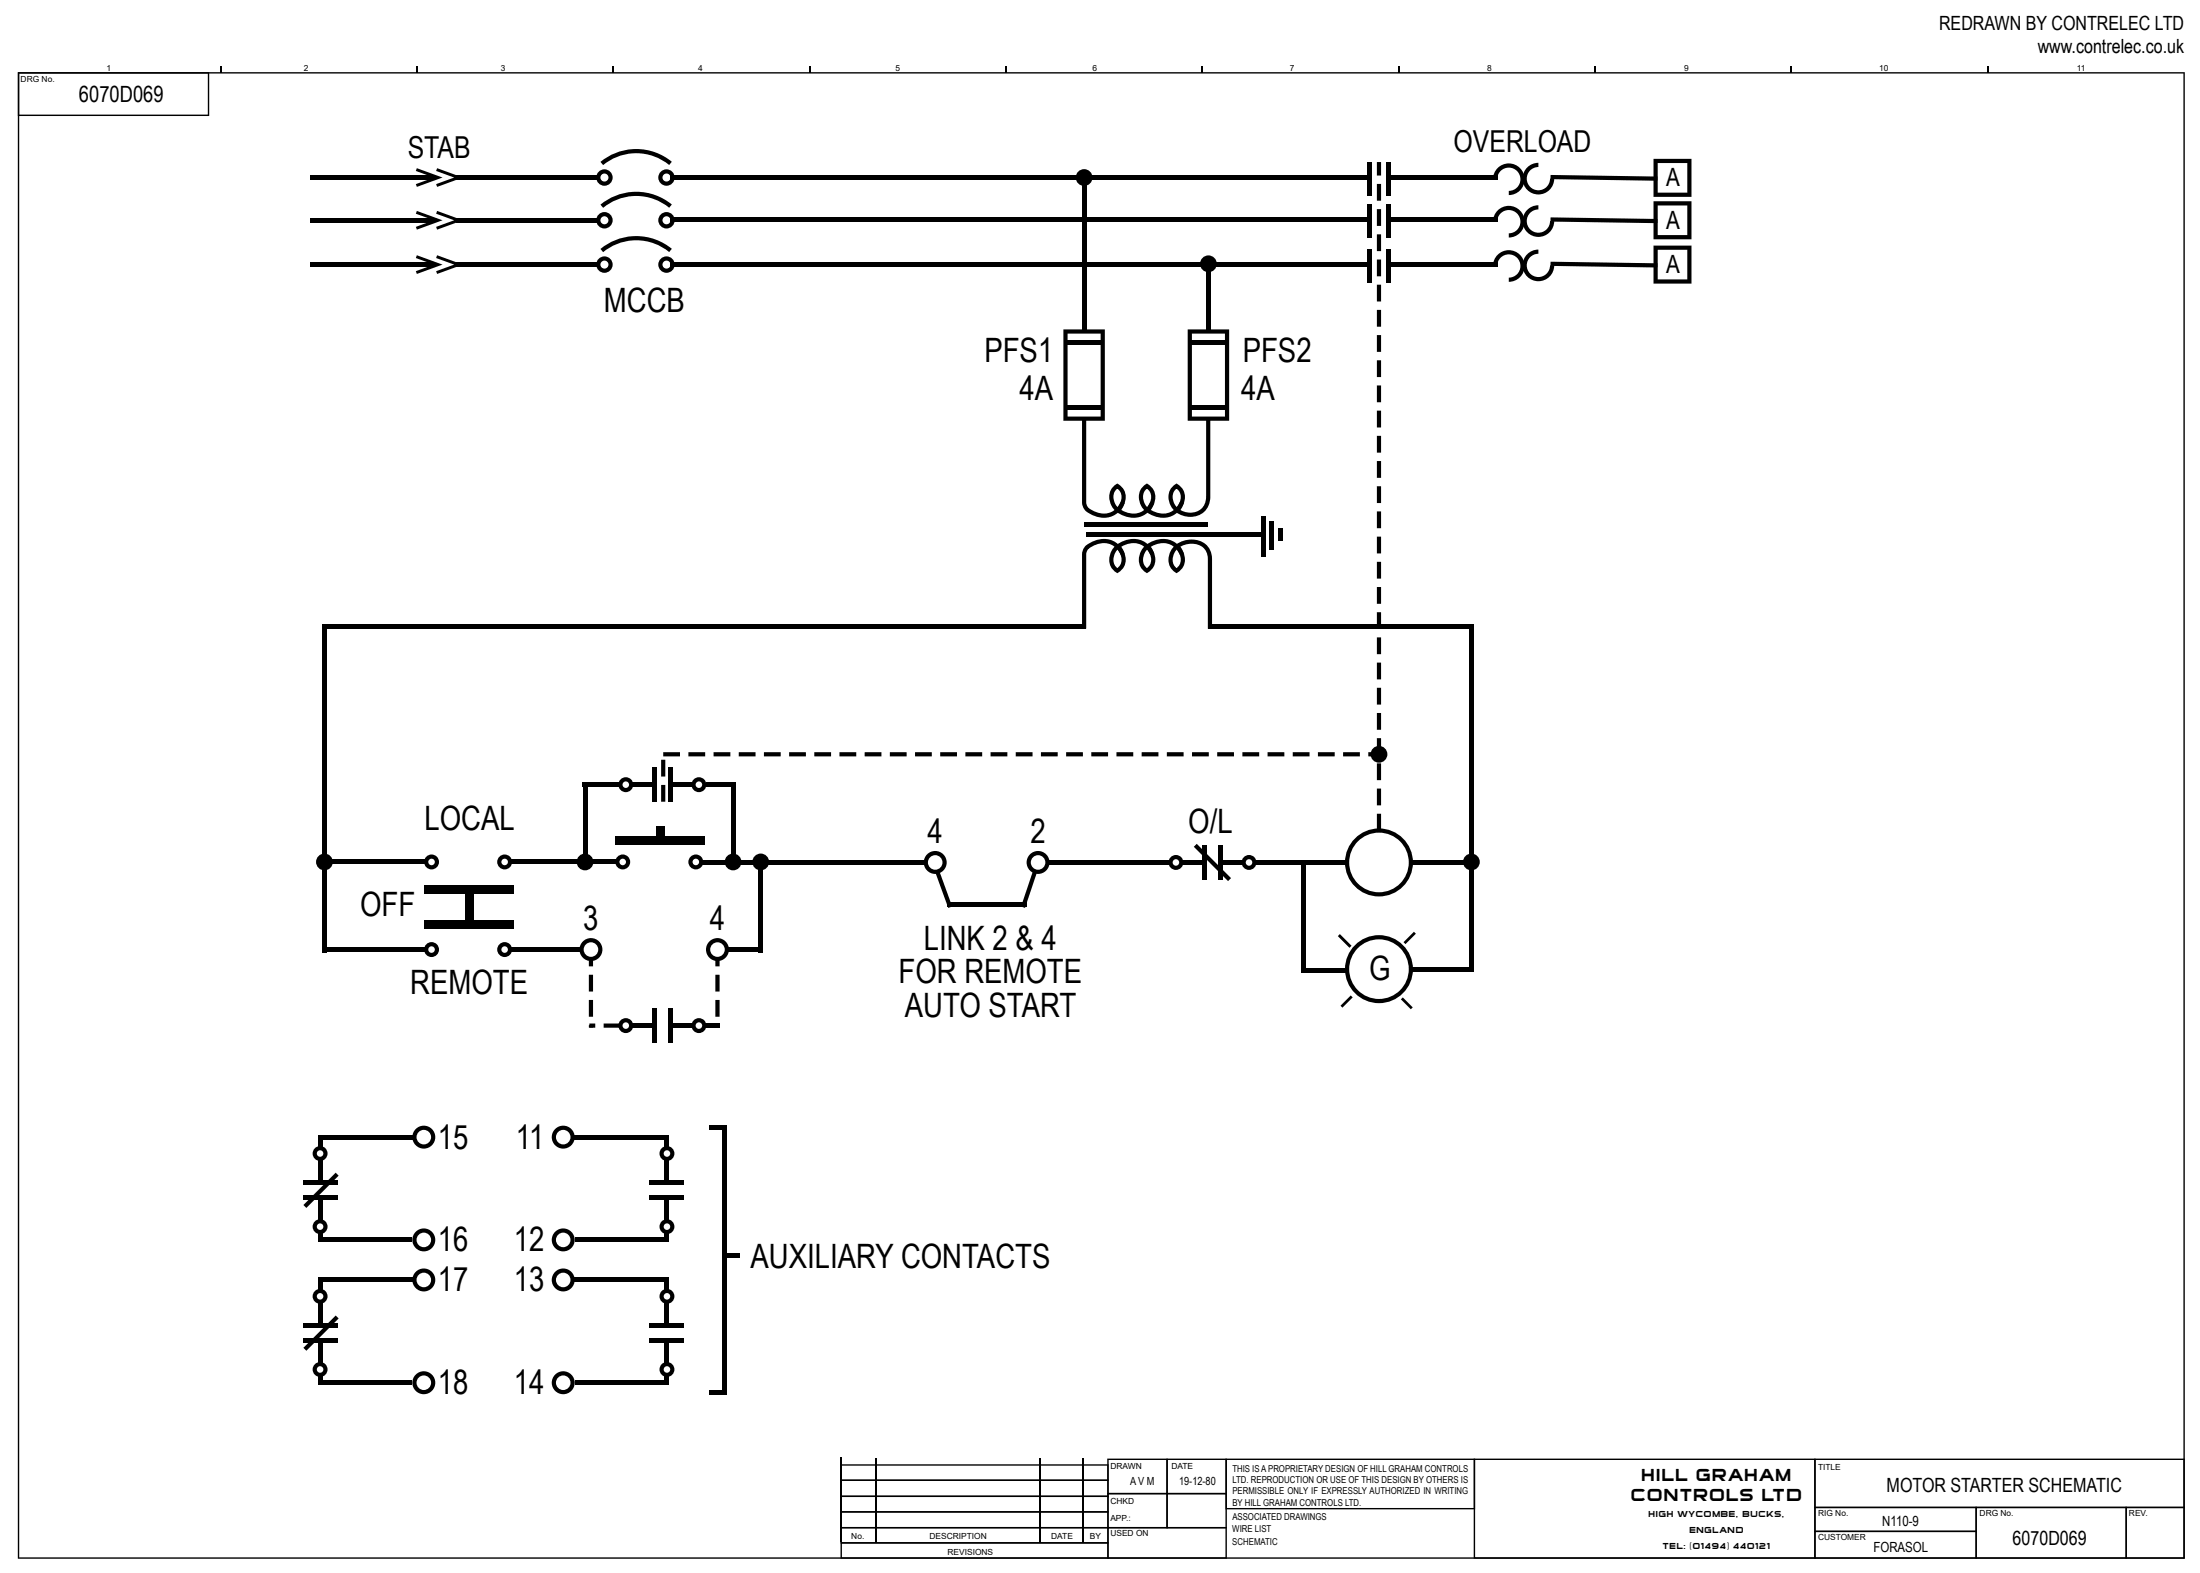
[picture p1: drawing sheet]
<svg xmlns="http://www.w3.org/2000/svg" width="393mm" height="281mm" viewBox="0 0 393 281" stroke-linecap="round" stroke-linejoin="round" font-family="sans-serif">
<g fill="#000">
<path d="M39.3 11.8h.3v1.2h-.3zM74.4 11.8h.3v1.2h-.3zM109.5 11.8h.3v1.2h-.3zM144.6 11.8h.2v1.2h-.2zM179.7 11.8h.2v1.2h-.2zM214.8 11.8h.2v1.2h-.2zM249.8 11.8h.3v1.2h-.3zM284.9 11.8h.3v1.2h-.3zM320 11.8h.2v1.2h-.2zM355.1 11.8h.2v1.2h-.2zM3.2 12.9h34.2v7.7l-.1-.1-.2 .1v-7.5h-33.7v7.4h33.9l.1 .2h-34.2zM242.1 149.8a6.1 6.1 0 0 1 6.7-1.4 6.1 6.1 0 0 1 3.7 5.7h-.7a5.3 5.3 0 0 0-7.9-4.8 5.3 5.3 0 0 0-.5 9.2 5.3 5.3 0 0 0 8.3-3.8l.1-.6h.7a6.1 6.1 0 0 1-8.4 5.6 6.1 6.1 0 0 1-2-9.9z"/>
<path d="M239.6 179.6l1.8-1.8 .3 .4-1.8 1.8zM239.1 167.2l.3-.4 2.1 2.1-.3 .4zM250.8 168.3l1.9-1.9 .3 .4-1.8 1.8zM242.1 168.8a6.1 6.1 0 0 1 6.7-1.3 6.1 6.1 0 0 1 3.7 5.6h-.7a5.3 5.3 0 0 0-7.9-4.7 5.3 5.3 0 0 0-.5 9.1 5.3 5.3 0 0 0 8.3-3.8l.1-.6h.7a6.1 6.1 0 0 1-8.4 5.6 6.1 6.1 0 0 1-2-9.9zM250.3 178.5l.4-.3 1.8 1.7-.4 .4zM100.7 202.7h18.8v.8h-18.8zM102.7 221.1h16.8v.8h-16.8zM150.2 275.5h47.9v2.9h-47.9v-2.8l.1 .1 .2-.1v2.6h47.4v-2.5h-47.6zM150.2 272.8h47.9v2.9h-47.9v-2.8l.1 .1 .2-.1v2.6h47.4v-2.5h-47.6zM150.2 269.9h47.9v3.1h-47.9v-2.9l.1 .1 .2-.1v2.7h47.4v-2.6h-47.6zM150.2 267.2h47.9v3h-47.9v-2.9l.1 .1 .2-.1v2.6h47.4v-2.5h-47.6zM150.2 264.3h47.9v3.1h-47.9v-3l.1 .1 .2-.1v2.8h47.4v-2.7h-47.6z"/>
<path d="M150.2 261.6h47.9v2.9h-47.9v-2.8l.1 .1 .2-.1v2.6h47.4v-2.5h-47.6zM197.9 272.8h21.3v5.6h-21.3v-5.5l.1 .1 .1-.1v5.3h20.9v-5.2h-21zM197.9 260.5h10.8v6.4h-10.8v-6.2l.1 .1 .1-.1v6h10.3v-5.9h-10.4zM197.9 266.7h10.8v6.3h-10.8v-6.2l.1 .1 .1-.1v6h10.3v-5.9h-10.4zM208.4 266.7h10.8v6.3h-10.8v-6.2l.2 .1 .1-.1v6h10.3v-5.9h-10.4zM208.4 260.5h10.8v6.4h-10.8v-6.2l.2 .1 .1-.1v6h10.3v-5.9h-10.4zM219 260.5h44.6v9.1h-44.6v-8.9l.1 .1 .1-.1v8.7h44.2v-8.6h-44.3zM263.4 260.5h61.1v17.9h-61.1v-17.7l.1 .1 .1-.1v17.5h60.6v-17.4h-60.7zM324.2 273.4h29.1v5h-29.1v-4.9l.1 .2 .2-.2v4.7h28.5v-4.5h-28.7zM324.2 269.1h29.1v4.6h-29.1v-4.4l.1 .1 .2-.1v4.1h28.5v-4h-28.7zM353 269.1h27.1v9.3h-27.1v-9.1l.1 .1 .2-.1v8.9h26.5v-8.8h-26.7zM379.8 269.1h10.6v9.3h-10.6v-9.1l.2 .1 .1-.1v8.9h10.1v-8.8h-10.2z"/>
<path d="M324.2 260.5h66.1l-.1 .2 .1 .1h-65.8v8.3h65.7v-8.4l.2-.2v8.9h-66.2zM3.2 12.9h387.2v265.4l-.1-.1-.1 .1v-265.2h-386.8v265.1h386.9l.1 .2h-387.2z"/>
</g>
<path d="M150.3 260.3v15.1M156.5 260.4v15.2M185.9 260.4v15.2M193.5 260.4v15.2" fill="none" stroke="#000" stroke-width=".25"/>
<circle cx="100.7" cy="203.1" r="1.68" fill="#fff"/>
<path d="M98.6 203.1a2.05 2.05 0 0 0 4.1 0 2.05 2.05 0 0 0-4.1 0zM99.4 203.1a1.3 1.3 0 0 1 2.6 0 1.3 1.3 0 0 1-2.6 0z" fill="#000"/>
<circle cx="100.7" cy="221.5" r="1.68" fill="#fff"/>
<g fill="#000">
<path d="M118.2 218.2l.5-.3 .5-.1v.7a.58 .58 0 0 0-.6 .8 .58 .58 0 0 0 1 .2 .58 .58 0 0 0-.2-.9l-.2-.1v-.7a1.33 1.33 0 0 1 1.3 1.7 1.33 1.33 0 0 1-2 .8 1.33 1.33 0 0 1-.3-2.1zM118.2 205.1l.5-.3 .5-.1v.8a.58 .58 0 0 0-.6 .8 .58 .58 0 0 0 1 .2 .58 .58 0 0 0-.2-1h-.2v-.8a1.33 1.33 0 0 1 1.3 1.7 1.33 1.33 0 0 1-2 .8 1.33 1.33 0 0 1-.3-2.1zM118.8 214.2h.8v3.9h-.8zM118.8 207h.8v4h-.8zM118.8 202.8h.8v2.3h-.8zM116.1 213.5h6.1v.8h-6.1zM116.1 210.8h6.1v.7h-6.1zM100.7 228.3h18.8v.7h-18.8zM118.8 220.1h.8v1.7h-.8zM102.7 246.6h16.8v.8h-16.8z"/>
<path d="M98.6 221.5a2.05 2.05 0 0 0 4.1 0 2.05 2.05 0 0 0-4.1 0zM99.4 221.5a1.3 1.3 0 0 1 2.6 0 1.3 1.3 0 0 1-2.6 0z"/>
</g>
<circle cx="100.7" cy="228.6" r="1.68" fill="#fff"/>
<path d="M98.6 228.6a2.05 2.05 0 0 0 4.1 0 2.05 2.05 0 0 0-4.1 0zM99.4 228.6a1.3 1.3 0 0 1 2.6 0 1.3 1.3 0 0 1-2.6 0z" fill="#000"/>
<circle cx="100.7" cy="247" r="1.68" fill="#fff"/>
<g fill="#000">
<path d="M56.9 202.7h18.8v.8h-18.8zM56.9 221.1h16.8v.8h-16.8zM118.2 230.6l.5-.3 .5-.1v.8a.58 .58 0 0 0-.6 .8 .58 .58 0 0 0 1 .2 .58 .58 0 0 0-.2-1h-.2v-.8a1.33 1.33 0 0 1 1.3 1.7 1.33 1.33 0 0 1-2 .8 1.33 1.33 0 0 1-.3-2.1zM118.8 232.5h.8v4h-.8zM118.8 228.3h.8v2.3h-.8zM116.1 239.1h6.1v.7h-6.1zM116.1 236.3h6.1v.8h-6.1zM118.2 243.7l.5-.3 .5-.1v.7a.58 .58 0 0 0-.6 .8 .58 .58 0 0 0 1 .2 .58 .58 0 0 0-.2-.9l-.2-.1v-.7a1.33 1.33 0 0 1 1.3 1.7 1.33 1.33 0 0 1-2 .8 1.33 1.33 0 0 1-.3-2.1zM118.8 239.7h.8v4h-.8zM118.8 245.6h.8v1.7h-.8z"/>
<path d="M98.6 247a2.05 2.05 0 0 0 4.1 0 2.05 2.05 0 0 0-4.1 0zM99.4 247a1.3 1.3 0 0 1 2.6 0 1.3 1.3 0 0 1-2.6 0z"/>
</g>
<circle cx="75.7" cy="203.1" r="1.68" fill="#fff"/>
<path d="M73.7 203.1a2.05 2.05 0 0 0 4.1 0 2.05 2.05 0 0 0-4.1 0zM74.4 203.1a1.3 1.3 0 0 1 2.6 0 1.3 1.3 0 0 1-2.6 0z" fill="#000"/>
<circle cx="75.7" cy="221.5" r="1.68" fill="#fff"/>
<g fill="#000">
<path d="M54.2 213.5h6v.8h-6zM54.2 210.8h6v.7h-6zM60 209.5l.5 .5-5.8 5.8-.5-.6zM56.1 218.3l.7-.5h.4v.7a.58 .58 0 0 0-.5 .8 .58 .58 0 0 0 .9 .2 .58 .58 0 0 0-.2-.9l-.2-.1v-.7a1.33 1.33 0 0 1 1.3 1.6 1.33 1.33 0 0 1-1.8 .9 1.33 1.33 0 0 1-.6-2zM56.1 205.3l.7-.5 .4-.1v.8a.58 .58 0 0 0-.5 .8 .58 .58 0 0 0 .9 .2 .58 .58 0 0 0-.2-1h-.2v-.8a1.33 1.33 0 0 1 1.3 1.6 1.33 1.33 0 0 1-1.8 1 1.33 1.33 0 0 1-.6-2zM56.8 214.2h.8v3.9h-.8zM56.8 207h.8v4h-.8zM56.8 202.8h.8v2.3h-.8zM56.8 220.1h.8v1.7h-.8zM56.9 228.3h18.8v.7h-18.8zM56.9 246.6h16.8v.8h-16.8z"/>
<path d="M73.7 221.5a2.05 2.05 0 0 0 4.1 0 2.05 2.05 0 0 0-4.1 0zM74.4 221.5a1.3 1.3 0 0 1 2.6 0 1.3 1.3 0 0 1-2.6 0z"/>
</g>
<circle cx="75.7" cy="228.6" r="1.68" fill="#fff"/>
<path d="M73.7 228.6a2.05 2.05 0 0 0 4.1 0 2.05 2.05 0 0 0-4.1 0zM74.4 228.6a1.3 1.3 0 0 1 2.6 0 1.3 1.3 0 0 1-2.6 0z" fill="#000"/>
<circle cx="75.7" cy="247" r="1.68" fill="#fff"/>
<g fill="#000">
<path d="M55.4 31.3h22.2v.8h-22.2zM55.4 39h22.2v.7h-22.2zM74.5 30l4.6 1.7-4.6 1.7-.2-.5 3.2-1.2-3.2-1.2zM78.1 30l4.6 1.7-4.6 1.7-.2-.5 3.3-1.2-3.3-1.2zM81.6 31.3h25.1v.8h-25.1zM81.6 39h25.1v.7h-25.1zM107.3 28.9a10 10 0 0 1 12.8 0l-.5 .6a9.3 9.3 0 0 0-11.8 0zM107.3 36.6a10 10 0 0 1 12.8-.1l-.5 .6a9.3 9.3 0 0 0-11.8 0zM119.8 31.3h124.9v.8h-124.9zM119.8 38.9h124.9v.8h-124.9zM244.3 28.9h.7v6.1h-.7zM244.3 36.5h.7v6.1h-.7z"/>
<path d="M247.8 28.9h.8v6.1h-.8zM247.8 36.5h.8v6.1h-.8zM248.2 31.3h19.4v.8h-19.4zM248.2 38.9h19.4v.8h-19.4zM267.9 29.8a2.83 2.83 0 0 1 4.4 1.3 2.83 2.83 0 0 1-2.7 3.7v-.7a2.08 2.08 0 0 0 2.1-2.1 2.08 2.08 0 0 0-2.1-2.1 2.08 2.08 0 0 0-2 2.1h-.8a2.82 2.82 0 0 1 1.1-2.2zM267.9 37.4a2.83 2.83 0 0 1 4.4 1.3 2.83 2.83 0 0 1-2.7 3.7v-.7a2.08 2.08 0 0 0 2.1-2.1 2.08 2.08 0 0 0-2.1-2.1 2.08 2.08 0 0 0-2 2.1h-.8a2.82 2.82 0 0 1 1.1-2.2zM272.7 30.1a2.82 2.82 0 0 1 2.2-1v.7a2.08 2.08 0 0 0-2.1 2.1 2.08 2.08 0 0 0 2.1 2.1 2.08 2.08 0 0 0 2.1-2.1h.7a2.83 2.83 0 0 1-3.7 2.7 2.83 2.83 0 0 1-1.3-4.5zM272.7 37.7a2.82 2.82 0 0 1 2.2-1v.7a2.08 2.08 0 0 0-2.1 2.1 2.08 2.08 0 0 0 2.1 2.1 2.08 2.08 0 0 0 2.1-2.1h.7a2.83 2.83 0 0 1-3.7 2.7 2.83 2.83 0 0 1-1.3-4.5zM277.1 31.3l19.1 .2v.8l-19.1-.3zM277.1 38.8l19.1 .3v.8l-19.1-.3zM55.4 46.9h22.2v.7h-22.2zM74.5 37.7l4.6 1.6-4.6 1.7-.2-.5 3.2-1.2-3.2-1.1z"/>
<path d="M74.5 45.6l4.6 1.7-4.6 1.6-.2-.5 3.2-1.1-3.2-1.2zM78.1 37.7l4.6 1.6-4.6 1.7-.2-.5 3.3-1.2-3.3-1.1zM78.1 45.6l4.6 1.7-4.6 1.6-.2-.5 3.3-1.1-3.3-1.2zM81.6 46.9h25.1v.7h-25.1zM107.3 44.5a10 10 0 0 1 12.8-.1l-.5 .6a9.3 9.3 0 0 0-11.8 0zM119.8 46.8h124.9v.8h-124.9zM193.4 31.6h.7v27.2h-.7zM215.6 47.5h.7v11.3h-.7zM244.3 44.4h.7v6.1h-.7zM247.8 44.4h.8v6.1h-.8zM248.2 46.8h19.4v.8h-19.4zM267.9 45.3a2.83 2.83 0 0 1 4.4 1.3 2.83 2.83 0 0 1-2.7 3.7v-.7a2.08 2.08 0 0 0 2.1-2.1 2.08 2.08 0 0 0-2.1-2.1 2.08 2.08 0 0 0-2 2.1h-.8a2.82 2.82 0 0 1 1.1-2.2z"/>
<path d="M272.7 45.6a2.82 2.82 0 0 1 2.2-1v.7a2.08 2.08 0 0 0-2.1 2.1 2.08 2.08 0 0 0 2.1 2.1 2.08 2.08 0 0 0 2.1-2.1h.7a2.83 2.83 0 0 1-3.7 2.7 2.83 2.83 0 0 1-1.3-4.5zM277.1 46.7l19.1 .3v.8l-19.1-.3zM190.7 72.5h6.1v.7h-6.1zM190.7 60.8h6.1v.7h-6.1zM212.9 72.5h6.1v.7h-6.1zM212.9 60.8h6.1v.7h-6.1zM199.3 97.5l.3-.2 .4 .6a2.33 2.33 0 0 0-.1 3.7l-.2 .3-.2-.3a2.09 2.09 0 0 0 .6-3l-.7-1 .6-.4a3.5 3.5 0 0 1 .7 4.3l-1 .9a2.99 2.99 0 0 1-.4-4.9zM198.9 87l.8-.6a2.89 2.89 0 0 1 .9 4.3l-.6 .9-.6-.5a2.85 2.85 0 0 0 .7-3.4l-.6-.6 .2-.3 .2 .3a2.3 2.3 0 0 0 .1 3.8l-.4 .6a3.2 3.2 0 0 1-.7-4.5zM193.4 74.9h.7v14.8l.1 .5 .4 .6-.3 .2 .2-.3a3.6 3.6 0 0 0 5.3-.3l.5-.8 .7 .3a4.3 4.3 0 0 1-7.4 .7l-.2-.9zM194.1 97.4a4.3 4.3 0 0 1 6.6 .9l.3 .6-.7 .3a3.4 3.4 0 0 0-5.3-1.5l-.5 .3-.2-.3 .3 .3-.4 .5-.1 .5v13.3h-.7v-13.3l.2-.9zM204.6 97.5l.3-.2 .4 .6a2.33 2.33 0 0 0-.1 3.7l-.2 .3-.2-.3a2.09 2.09 0 0 0 .5-3l-.6-1 .6-.4a3.5 3.5 0 0 1 .7 4.3l-1 .9a2.99 2.99 0 0 1-.4-4.9zM204.2 87l.8-.6a2.89 2.89 0 0 1 .9 4.3l-.6 .9-.6-.5a2.85 2.85 0 0 0 .7-3.4l-.6-.6 .2-.3 .2 .3a2.3 2.3 0 0 0 .1 3.8l-.4 .6a3.2 3.2 0 0 1-.7-4.5z"/>
<path d="M199.8 90.7a3.6 3.6 0 0 0 5.3-.3l.5-.8 .7 .3a4.1 4.1 0 0 1-6.4 1.8l-.5-.4zM199.4 97.4a4.4 4.4 0 0 1 6 .1l.9 1.4-.7 .3a3.4 3.4 0 0 0-5.4-1.5l-.4 .3zM209.9 97.5l.3-.2 .4 .6a2.33 2.33 0 0 0-.1 3.7l-.2 .3-.3-.3a2.09 2.09 0 0 0 .6-3l-.6-1 .6-.4a3.5 3.5 0 0 1 .7 4.3l-1 .9a2.99 2.99 0 0 1-.4-4.9zM215.5 74.9h.8v13.8a3.6 3.6 0 0 1-5.3 3.2l-.8-.4 .4-.6a2.96 2.96 0 0 0 3.2 .5 2.96 2.96 0 0 0 1.7-2.7h.4h-.4zM209.5 87l.8-.6a2.89 2.89 0 0 1 .9 4.3l-.6 .9-.6-.5a2.85 2.85 0 0 0 .7-3.4l-.7-.6 .3-.3 .2 .3a2.3 2.3 0 0 0 .1 3.8l-.4 .6a3.2 3.2 0 0 1-.7-4.5zM210.2 97.3a4.3 4.3 0 0 1 5.8 .6 3.6 3.6 0 0 1 .6 1.9v12.5h-.8v-12.5h.4h-.4a2.83 2.83 0 0 0-3.8-2.6l-1.4 .7zM205.1 90.7a3.6 3.6 0 0 0 5.3-.3l.5-.8 .7 .3a4.1 4.1 0 0 1-6.5 1.8l-.4-.4zM204.7 97.4a4.4 4.4 0 0 1 6 .1l.9 1.4-.7 .3a3.4 3.4 0 0 0-5.4-1.5l-.4 .3zM215.1 95.1h10.8v.8h-10.8zM194 95.1h21.6v.8h-21.6zM193.8 93.4h22.1v.7h-22.1zM225.5 92.1h.7v7.3h-.7z"/>
<path d="M226.9 93.1h.8v5.1h-.8zM228.4 94.4h.7v2.2h-.7zM57.6 111.5h.8v58.6h-.8zM57.6 111.5h136.4v.8h-136.4zM215.9 111.5h47.4v.8h-47.4zM104 139.8h6.9v.7h-6.9zM130.6 139.7h.8v14.3h-.8zM75.8 158.1h16v1.5h-16zM57.6 153.6h18.6v.7h-18.6zM76 153.2a1.33 1.33 0 0 1 1.5-.5 1.33 1.33 0 0 1 1 1.3h-.8a.58 .58 0 0 0-.8-.6 .58 .58 0 0 0-.2 1 .58 .58 0 0 0 1-.2v-.2h.8a1.33 1.33 0 0 1-1.8 1.2 1.33 1.33 0 0 1-.7-2zM83.1 158.9h1.5v6.2h-1.5zM89.1 153.2a1.33 1.33 0 0 1 1.5-.5 1.33 1.33 0 0 1 .9 1.3h-.7a.58 .58 0 0 0-.8-.6 .58 .58 0 0 0-.2 1 .58 .58 0 0 0 .9-.2l.1-.2h.7a1.33 1.33 0 0 1-1.7 1.2 1.33 1.33 0 0 1-.7-2z"/>
<path d="M104.2 140.1h.7v14h-.7zM110 149.3h16v1.5h-16zM91.1 153.6h19.2v.7h-19.2zM110.2 153.2a1.33 1.33 0 0 1 1.5-.5 1.33 1.33 0 0 1 .9 1.3h-.7a.58 .58 0 0 0-.8-.6 .58 .58 0 0 0-.2 1 .58 .58 0 0 0 .9-.2l.1-.2h.7a1.33 1.33 0 0 1-1.7 1.2 1.33 1.33 0 0 1-.7-2zM112.8 139.8h4v.7h-4zM110.8 139.4a1.33 1.33 0 0 1 1.4-.5 1.33 1.33 0 0 1 1 1.3h-.8a.58 .58 0 0 0-.8-.6 .58 .58 0 0 0-.2 1 .58 .58 0 0 0 1-.2v-.2h.8a1.33 1.33 0 0 1-1.8 1.2 1.33 1.33 0 0 1-.6-2zM116.6 137.1h.8v6.1h-.8zM117.3 147.7h1.5v2.4h-1.5zM120 139.8h3.9v.7h-3.9zM119.4 137.1h.7v6.1h-.7zM123.3 153.2a1.33 1.33 0 0 1 1.5-.5 1.33 1.33 0 0 1 .9 1.3h-.8a.58 .58 0 0 0-.8-.6 .58 .58 0 0 0-.2 1 .58 .58 0 0 0 1-.2v-.2h.8a1.33 1.33 0 0 1-1.8 1.2 1.33 1.33 0 0 1-.6-2zM123.8 139.4a1.33 1.33 0 0 1 1.5-.5 1.33 1.33 0 0 1 .9 1.3h-.7a.58 .58 0 0 0-.8-.6 .58 .58 0 0 0-.2 1 .58 .58 0 0 0 .9-.2l.1-.2h.7a1.33 1.33 0 0 1-1.7 1.2 1.33 1.33 0 0 1-.7-2z"/>
<path d="M126.2 139.8h4.8v.7h-4.8zM125.3 153.7h39.8v.7h-39.8zM166.5 154.2l.8-.3 2.9 8-.7 .3zM185.2 153.9l.7 .3-2.7 8-.7-.3zM187.2 153.7h22v.7h-22zM211.1 153.7h4v.7h-4zM209.1 153.3a1.33 1.33 0 0 1 1.5-.5 1.33 1.33 0 0 1 .9 1.3h-.8a.58 .58 0 0 0-.8-.6 .58 .58 0 0 0-.2 1 .58 .58 0 0 0 1-.2v-.2h.8a1.33 1.33 0 0 1-1.8 1.2 1.33 1.33 0 0 1-.6-2zM213.9 150.7l6.1 6.2-.5 .5-6.2-6.1zM215 151h.7v6.1h-.7zM218.3 153.7h3.9v.7h-3.9zM217.7 151h.8v6.1h-.8zM222.1 153.3a1.33 1.33 0 0 1 1.5-.5 1.33 1.33 0 0 1 .9 1.3h-.7a.58 .58 0 0 0-.8-.6 .58 .58 0 0 0-.2 1 .58 .58 0 0 0 .9-.2l.1-.2h.7a1.33 1.33 0 0 1-1.7 1.2 1.33 1.33 0 0 1-.7-2z"/>
<path d="M224.2 153.7h16.5v.7h-16.5zM252.1 153.7h11.3v.7h-11.3zM75.8 164.4h16v1.5h-16zM57.6 169.2h18.6v.8h-18.6zM76 168.8a1.33 1.33 0 0 1 1.5-.5 1.33 1.33 0 0 1 1 1.3h-.8a.58 .58 0 0 0-.8-.5 .58 .58 0 0 0-.2 .9 .58 .58 0 0 0 1-.2v-.2h.8a1.33 1.33 0 0 1-1.8 1.3 1.33 1.33 0 0 1-.7-2.1zM89.1 168.8a1.33 1.33 0 0 1 1.5-.5 1.33 1.33 0 0 1 .9 1.3h-.7a.58 .58 0 0 0-.8-.5 .58 .58 0 0 0-.2 .9 .58 .58 0 0 0 .9-.2l.1-.2h.7a1.33 1.33 0 0 1-1.7 1.3 1.33 1.33 0 0 1-.7-2.1zM91.1 169.2h12.5v.8h-12.5zM129.9 169.2h6.4v.8h-6.4zM135.6 154h.7v16.1h-.7zM169.2 161.3h14.3v.7h-14.3zM232.5 154.1h.8v19.7h-.8zM232.4 173.1h8.2v.7h-8.2z"/>
<path d="M252.1 172.7h11.3v.8h-11.3zM262.6 111.7h.7v61.7h-.7zM112.8 182.8h4v.8h-4zM110.8 182.4a1.33 1.33 0 0 1 1.4-.5 1.33 1.33 0 0 1 1 1.3h-.8a.58 .58 0 0 0-.8-.5 .58 .58 0 0 0-.2 .9 .58 .58 0 0 0 1-.2v-.2h.8a1.33 1.33 0 0 1-1.8 1.3 1.33 1.33 0 0 1-.6-2.1zM116.6 180.2h.8v6h-.8zM120 182.8h3.9v.8h-3.9zM119.4 180.2h.7v6h-.7zM123.8 182.4a1.33 1.33 0 0 1 1.5-.5 1.33 1.33 0 0 1 .9 1.3h-.7a.58 .58 0 0 0-.8-.5 .58 .58 0 0 0-.2 .9 .58 .58 0 0 0 .9-.2l.1-.2h.7a1.33 1.33 0 0 1-1.7 1.3 1.33 1.33 0 0 1-.7-2.1zM129.1 201.1h.7v47.9h-.7zM126.8 200.9h3v.8h-3zM54.2 239.1h6v.7h-6zM54.2 236.3h6v.8h-6z"/>
<path d="M56.1 230.8l.7-.5 .4-.1v.8a.58 .58 0 0 0-.5 .8 .58 .58 0 0 0 .9 .2 .58 .58 0 0 0-.2-1h-.2v-.8a1.33 1.33 0 0 1 1.3 1.6 1.33 1.33 0 0 1-1.8 1 1.33 1.33 0 0 1-.6-2zM56.8 232.5h.8v4h-.8zM56.8 228.3h.8v2.3h-.8zM129.4 223.9h2.8v.8h-2.8zM60 235l.5 .5-5.8 5.8-.5-.6zM56.1 243.8l.7-.4 .4-.1v.7a.58 .58 0 0 0-.5 .8 .58 .58 0 0 0 .9 .2 .58 .58 0 0 0-.2-.9l-.2-.1v-.7a1.33 1.33 0 0 1 1.3 1.6 1.33 1.33 0 0 1-1.8 .9 1.33 1.33 0 0 1-.6-2zM56.8 239.7h.8v4h-.8zM56.8 245.6h.8v1.7h-.8zM126.8 248.3h3v.8h-3z"/>
<path d="M106.5 39.3a1.5 1.5 0 0 0 3 0 1.5 1.5 0 0 0-3 0zM107.3 39.3a.72 .72 0 0 1 1.4 0 .72 .72 0 0 1-1.4 0z"/>
<path d="M106.5 31.7a1.5 1.5 0 0 0 3 0 1.5 1.5 0 0 0-3 0zM107.3 31.7a.72 .72 0 0 1 1.4 0 .72 .72 0 0 1-1.4 0z"/>
<path d="M117.6 39.3a1.5 1.5 0 0 0 3 0 1.5 1.5 0 0 0-3 0zM118.4 39.3a.72 .72 0 0 1 1.4 0 .72 .72 0 0 1-1.4 0z"/>
<path d="M117.6 31.7a1.5 1.5 0 0 0 3 0 1.5 1.5 0 0 0-3 0zM118.4 31.7a.72 .72 0 0 1 1.4 0 .72 .72 0 0 1-1.4 0z"/>
<path d="M295.5 28.4v6.8h6.8v-6.8zM296.2 29.1h5.3v5.3h-5.3z"/>
<path d="M295.5 36v6.7h6.8v-6.7zM296.2 36.7h5.3v5.3h-5.3z"/>
<path d="M106.5 47.3a1.5 1.5 0 0 0 3 0 1.5 1.5 0 0 0-3 0zM107.3 47.3a.72 .72 0 0 1 1.4 0 .72 .72 0 0 1-1.4 0z"/>
<path d="M117.6 47.3a1.5 1.5 0 0 0 3 0 1.5 1.5 0 0 0-3 0zM118.4 47.3a.72 .72 0 0 1 1.4 0 .72 .72 0 0 1-1.4 0z"/>
<path d="M190 58.8v16.4h7.4v-16.4zM190.8 59.6h5.9v14.8h-5.9z"/>
<path d="M212.2 58.8v16.4h7.5v-16.4zM213 59.6h5.9v14.8h-5.9z"/>
<path d="M295.5 43.9v6.8h6.8v-6.8zM296.2 44.6h5.3v5.3h-5.3z"/>
<path d="M73.7 247a2.05 2.05 0 0 0 4.1 0 2.05 2.05 0 0 0-4.1 0zM74.4 247a1.3 1.3 0 0 1 2.6 0 1.3 1.3 0 0 1-2.6 0z"/>
<circle cx="193.7" cy="31.7" r="1.5"/>
<circle cx="216" cy="47.1" r="1.5"/>
<circle cx="246.4" cy="134.7" r="1.5"/>
<circle cx="58" cy="154" r="1.5"/>
<circle cx="104.5" cy="154" r="1.5"/>
<circle cx="131" cy="154" r="1.5"/>
<circle cx="135.9" cy="154" r="1.5"/>
<circle cx="262.9" cy="154" r="1.5"/>
</g>
<circle cx="167.1" cy="154.1" r="1.68" fill="#fff"/>
<path d="M165.1 154.1a2.05 2.05 0 0 0 4.1 0 2.05 2.05 0 0 0-4.1 0zM165.8 154.1a1.3 1.3 0 0 1 2.6 0 1.3 1.3 0 0 1-2.6 0z" fill="#000"/>
<circle cx="185.5" cy="154.1" r="1.68" fill="#fff"/>
<g fill="#000">
<path d="M125.9 182.8h2.8v.8h-2.8z"/>
<path d="M183.5 154.1a2.05 2.05 0 0 0 4.1 0 2.05 2.05 0 0 0-4.1 0zM184.2 154.1a1.3 1.3 0 0 1 2.6 0 1.3 1.3 0 0 1-2.6 0z"/>
<path d="M105.2 169.6v3h.8v-3zM105.2 174.1v3h.8v-3zM105.2 178.6v3h.8v-3zM105.2 183.1v.4h.8v-.4z"/>
<path d="M127.8 169.6v3h.8v-3zM127.8 174.1v3h.8v-3zM127.8 178.6v3h.8v-3zM127.8 183.1v.4h.8v-.4z"/>
<path d="M107.9 182.8v.8h3v-.8zM105.3 182.8v.8h1.1v-.8z"/>
</g>
<circle cx="105.6" cy="169.6" r="1.68" fill="#fff"/>
<path d="M103.6 169.6a2.05 2.05 0 0 0 4.1 0 2.05 2.05 0 0 0-4.1 0zM104.3 169.6a1.3 1.3 0 0 1 2.6 0 1.3 1.3 0 0 1-2.6 0z" fill="#000"/>
<circle cx="128.2" cy="169.6" r="1.68" fill="#fff"/>
<g fill="#000">
<path d="M118.5 134.4v.7h3v-.7zM123 134.4v.7h3v-.7zM127.5 134.4v.7h3v-.7zM132 134.4v.7h3v-.7zM136.5 134.4v.7h3v-.7zM141 134.4v.7h3v-.7zM145.5 134.4v.7h3v-.7zM150 134.4v.7h3v-.7zM154.5 134.4v.7h3v-.7zM159 134.4v.7h3v-.7zM163.5 134.4v.7h3v-.7zM168 134.4v.7h3v-.7zM172.5 134.4v.7h3v-.7zM177 134.4v.7h3v-.7zM181.5 134.4v.7h3v-.7zM186 134.4v.7h3v-.7zM190.5 134.4v.7h3v-.7zM195 134.4v.7h3v-.7zM199.5 134.4v.7h3v-.7zM204 134.4v.7h3v-.7zM208.5 134.4v.7h3v-.7zM213 134.4v.7h3v-.7zM217.5 134.4v.7h3v-.7zM222 134.4v.7h3v-.7zM226.5 134.4v.7h3v-.7zM231 134.4v.7h3v-.7zM235.5 134.4v.7h3v-.7zM240 134.4v.7h3v-.7zM244.5 134.4v.7h2.1v-.7z"/>
<path d="M118.1 140.2v3h.8v-3zM118.1 135.7v3h.8v-3z"/>
<path d="M246.1 145.4v3h.7v-3zM246.1 140.9v3h.7v-3zM246.1 136.4v3h.7v-3zM246.1 131.9v3h.7v-3zM246.1 127.4v3h.7v-3zM246.1 122.9v3h.7v-3zM246.1 118.4v3h.7v-3zM246.1 113.9v3h.7v-3zM246.1 109.4v3h.7v-3zM246.1 104.9v3h.7v-3zM246.1 100.4v3h.7v-3zM246.1 95.9v3h.7v-3zM246.1 91.4v3h.7v-3zM246.1 86.9v3h.7v-3zM246.1 82.4v3h.7v-3zM246.1 77.9v3h.7v-3zM246.1 73.4v3h.7v-3zM246.1 68.9v3h.7v-3zM246.1 64.4v3h.7v-3zM246.1 59.9v3h.7v-3zM246.1 55.4v3h.7v-3zM246.1 50.9v3h.7v-3zM246.1 46.4v3h.7v-3zM246.1 41.9v3h.7v-3zM246.1 37.4v3h.7v-3zM246.1 32.9v3h.7v-3zM246.1 28.9v2.5h.7v-2.5z"/>
<path d="M126.2 169.6a2.05 2.05 0 0 0 4.1 0 2.05 2.05 0 0 0-4.1 0zM126.9 169.6a1.3 1.3 0 0 1 2.6 0 1.3 1.3 0 0 1-2.6 0z"/>
</g>
<g font-size="6">
<text x="107.9" y="55.8">MCCB</text>
<text x="175.9" y="64.7">PFS1</text>
<text x="222.1" y="64.7">PFS2</text>
<text x="182.2" y="71.5">4A</text>
<text x="221.8" y="71.5">4A</text>
<text x="75.9" y="148.3">LOCAL</text>
<text x="212.3" y="148.8">O/L</text>
<text x="165.8" y="150.5">4</text>
<text x="184.1" y="150.5">2</text>
<text x="64.4" y="163.6">OFF</text>
<text x="104.2" y="166.1">3</text>
<text x="126.8" y="166.1">4</text>
<text x="165.1" y="169.6">LINK 2 &amp; 4</text>
<text x="73.3" y="177.6">REMOTE</text>
<text x="160.6" y="175.6">FOR REMOTE</text>
<text x="244.6" y="175">G</text>
<text x="161.7" y="181.6">AUTO START</text>
<text x="78.2" y="205.2">15</text>
<text x="92.2" y="205.2">11</text>
<text x="78.2" y="223.5">16</text>
<text x="91.8" y="223.5">12</text>
<text x="134.1" y="226.6">AUXILIARY CONTACTS</text>
<text x="78.2" y="230.7">17</text>
<text x="91.8" y="230.7">13</text>
<text x="78.2" y="249">18</text>
<text x="91.8" y="249">14</text>
</g>
<g font-size="5.4">
<text x="72.9" y="28.1">STAB</text>
<text x="259.8" y="27.1">OVERLOAD</text>
</g>
<g font-size="4.5">
<text x="297.8" y="33.2">A</text>
<text x="297.8" y="40.8">A</text>
<text x="297.8" y="48.7">A</text>
</g>
<text font-size="4" x="14.1" y="18.2">6070D069</text>
<g font-size="3.5">
<text x="346.5" y="5.3">REDRAWN BY CONTRELEC LTD</text>
<text x="364.1" y="9.5">www.contrelec.co.uk</text>
<text x="337.2" y="266.5">MOTOR STARTER SCHEMATIC</text>
<text x="359.7" y="275.9">6070D069</text>
</g>
<g font-size="3">
<text x="291.5" y="268.2">CONTROLS LTD</text>
<text x="293.3" y="264.6">HILL GRAHAM</text>
</g>
<g font-size="2.5">
<text x="336.4" y="272.5">N110-9</text>
<text x="334.8" y="277.2">FORASOL</text>
</g>
<g font-size="2">
<text x="201.9" y="265.2">A V M</text>
<text x="210.7" y="265.2">19-12-80</text>
</g>
<g font-size="1.7">
<text x="220.2" y="262.9">THIS IS A PROPRIETARY DESIGN OF HILL GRAHAM CONTROLS</text>
<text x="220.2" y="264.9">LTD. REPRODUCTION OR USE OF THIS DESIGN BY OTHERS IS</text>
<text x="220.2" y="266.9">PERMISSIBLE ONLY IF EXPRESSLY AUTHORIZED IN WRITING</text>
<text x="220.2" y="268.9">BY HILL GRAHAM CONTROLS LTD.</text>
<text x="220.2" y="273.7">WIRE LIST</text>
<text x="220.2" y="275.9">SCHEMATIC</text>
<text x="220.2" y="271.5">ASSOCIATED DRAWINGS</text>
</g>
<g font-size="1.5">
<text x="3.7" y="14.6">DRG No.</text>
<text x="19" y="12.7">1</text>
<text x="54.3" y="12.7">2</text>
<text x="89.5" y="12.7">3</text>
<text x="124.8" y="12.7">4</text>
<text x="160" y="12.7">5</text>
<text x="195.3" y="12.7">6</text>
<text x="230.5" y="12.7">7</text>
<text x="265.7" y="12.7">8</text>
<text x="301" y="12.7">9</text>
<text x="335.8" y="12.7">10</text>
<text x="371.1" y="12.7">11</text>
<text x="198.4" y="262.4">DRAWN</text>
<text x="209.3" y="262.4">DATE</text>
<text x="324.9" y="262.5">TITLE</text>
<text x="198.4" y="268.7">CHKD</text>
<text x="152.1" y="274.9">No.</text>
<text x="166.1" y="274.9">DESCRIPTION</text>
<text x="187.9" y="274.9">DATE</text>
<text x="194.7" y="274.9">BY</text>
<text x="198.4" y="274.4">USED ON</text>
<text x="198.4" y="271.7">APP.:</text>
<text x="294.6" y="271">HIGH WYCOMBE, BUCKS,</text>
<text x="301.9" y="273.8">ENGLAND</text>
<text x="324.9" y="270.8">RIG No.</text>
<text x="324.9" y="275.2">CUSTOMER</text>
<text x="353.8" y="270.8">DRG No.</text>
<text x="380.5" y="270.8">REV.</text>
<text x="169.3" y="277.7">REVISIONS</text>
<text x="297.2" y="276.6">TEL: (01494) 440121</text>
</g>
</svg>
